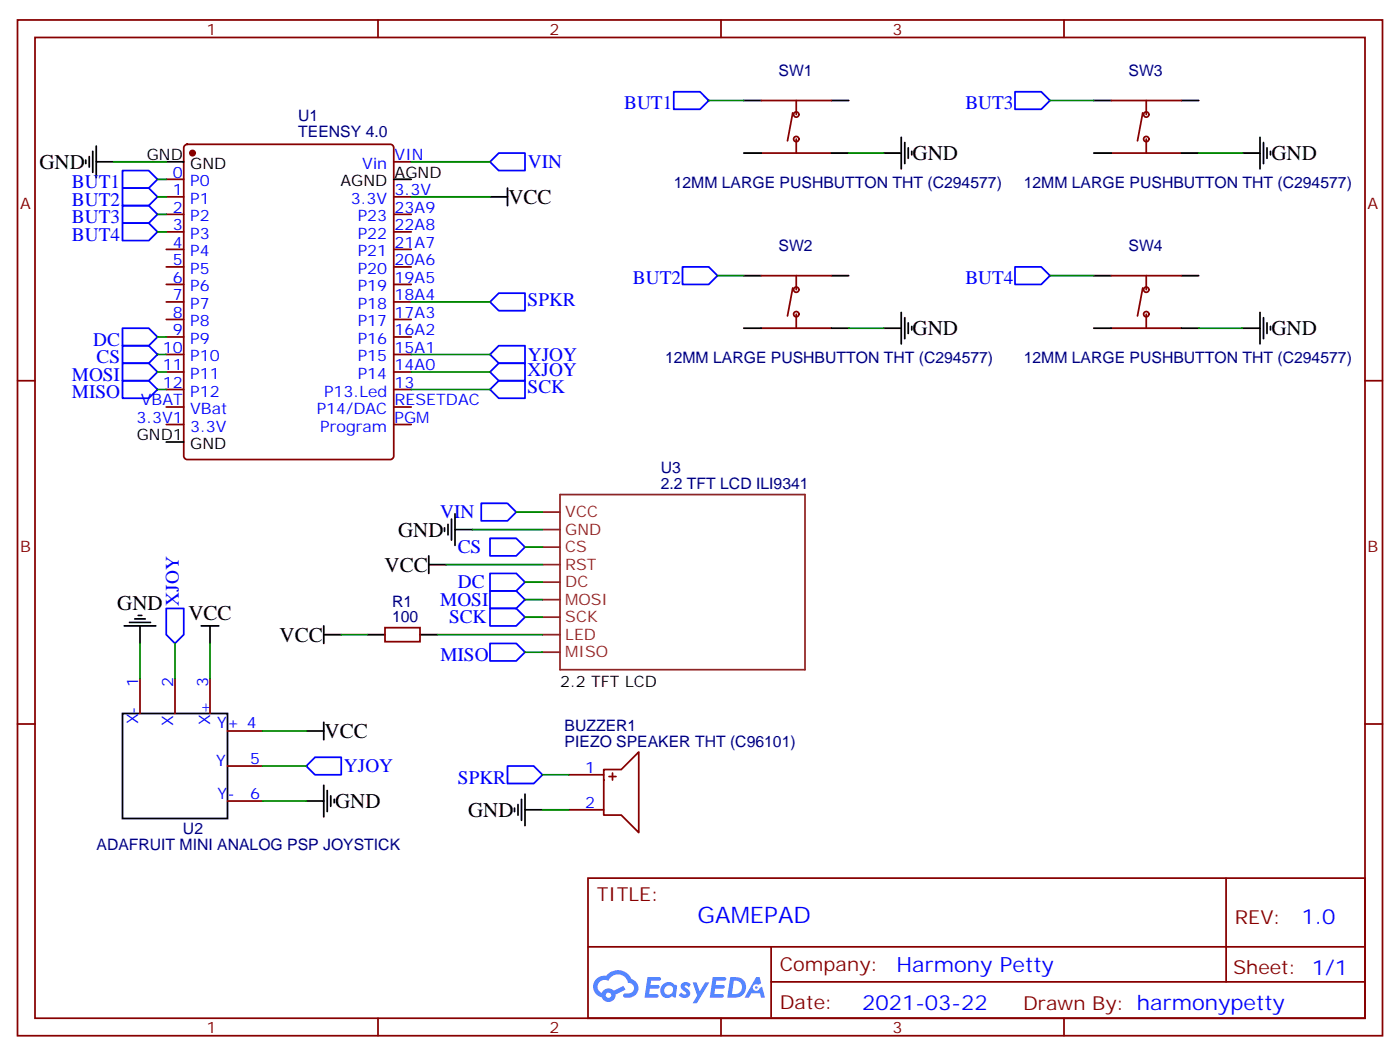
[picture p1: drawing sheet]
<svg xmlns="http://www.w3.org/2000/svg" width="282mm" height="213mm" viewBox="0 0 282 213" stroke-linecap="round" stroke-linejoin="round" font-family="sans-serif">
<g fill="none" stroke="#870000" stroke-width=".35">
<path d="M3.5 4h275.2v204.6h-275.2zM7.1 7.5h268.1v197.6h-268.1zM76.2 4v3.5M145.3 4v3.5M214.5 4v3.5M3.5 76.7h3.6M275.2 76.7h3.5M3.5 145.8h3.6M275.2 145.8h3.5M118.5 176.9h156.7v28.2h-156.7zM247.2 176.9v20.9M118.6 190.7h156.4"/>
<path d="M155.4 197.8h119.6M155.4 190.7v14.1M76.2 205.1v3.5M145.3 205.1v3.5M214.5 205.1v3.5"/>
</g>
<g fill="#5487ff">
<path d="M137.5 198.1a1.22 1.22 0 0 1 1.7 .2l-.3 .6a.47 .47 0 0 0-.4-.4 .47 .47 0 0 0-.5 .2l.1 .1a1.55 1.55 0 0 1 1 1.5 1.34 1.34 0 0 1-2.3 .2l.5-.6 .7 .4a.29 .29 0 0 0 .4-.2 .29 .29 0 0 0-.3-.3 1.04 1.04 0 0 1-.6-1.7z"/>
<path d="M130.5 196.8h2.1a.43 .43 0 0 1 .5 .1 .43 .43 0 0 1 .1 .5l-.3 .1h-1.6l-.2 .9h1.6a.37 .37 0 0 1 .3 .4 .37 .37 0 0 1-.4 .3h-1.6l-.1 1.1h1.2a.43 .43 0 0 1 .5 .1 .43 .43 0 0 1 .1 .5l-.3 .2h-2.5z"/>
<path d="M143.7 196.8h2.1a.43 .43 0 0 1 .5 .1 .43 .43 0 0 1 .1 .5l-.4 .1h-1.6l-.1 .9h1.5a.37 .37 0 0 1 .3 .4 .37 .37 0 0 1-.4 .3h-1.5l-.2 1.1h1.3a.43 .43 0 0 1 .5 .1 .43 .43 0 0 1 .1 .5l-.4 .2h-2.4z"/>
<path d="M152.4 196.8h.7l.3 1.3-.6 .3a.69 .69 0 0 0-1 .3 .69 .69 0 0 0 .5 .9 .69 .69 0 0 0 .8-.6l.5-.2 .6 2.2h-.8l-.2-.9h-1.7l-.5 .9h-.9z"/>
<path d="M139.6 197.9h.8l.6 1.8 1.1-1.8h.9l-2.5 4.2h-.9l.9-1.6z"/>
<path d="M147.2 196.8l-.6 4.2h1.4a2.11 2.11 0 0 0 2.4-2.2 2.11 2.11 0 0 0-2.5-2zM147.9 197.5a1.39 1.39 0 0 1 1.7 1.5 1.39 1.39 0 0 1-1.8 1.2h-.3z"/>
<path d="M133.5 198.4a1.47 1.47 0 0 0-.1 2.1 1.47 1.47 0 0 0 2.1 .1l.7 .4 .3-2.3-.2-.3h-.4a1.49 1.49 0 0 0-2.4 0zM134.2 198.8a.91 .91 0 0 1 1.5 .4 .91 .91 0 0 1-1 1.2 .87 .87 0 0 1-.8-.6 .87 .87 0 0 1 .3-1z"/>
<path d="M120.2 197.2a2.18 2.18 0 0 0 1.1 3.7 1.44 1.44 0 0 0 1.6 .9 1.44 1.44 0 0 0 1.2-1.5l2-1-.4-.7-2 1a1.47 1.47 0 0 0-2.4 .4 1.39 1.39 0 0 1-.6-1.9 1.39 1.39 0 0 1 2-.5 2.08 2.08 0 0 1 2.1-1.3 2.08 2.08 0 0 1 1.8 1.7 1.07 1.07 0 0 1 1.2 1 1.07 1.07 0 0 1-1 1.1h-.7a.43 .43 0 0 0-.5 .4 .43 .43 0 0 0 .4 .5 2 2 0 0 0 2.4-1 2 2 0 0 0-.6-2.6l-.5-.2a2.98 2.98 0 0 0-5.1-.6h-1zM122.1 200.5a.55 .55 0 0 1 1.1 0 .55 .55 0 0 1-1.1 0z"/>
<circle cx="152.5" cy="198.9" r=".26"/>
</g>
<g fill="none" stroke="#870000" stroke-width=".35">
<path d="M33.5 36.1h3.5M33.5 39.7h3.5M37.3 29.3l.4-.2h41a.71 .71 0 0 1 .7 .7v62.1a.76 .76 0 0 1-.7 .7h-41a.76 .76 0 0 1-.7-.7v-62.1zM79.4 39.7h3.5M79.4 32.6h3.5M153.5 20.2h14.1M153.5 30.8h14.1M159.8 22.7l-1.1 5.7M160.5 20.2v2.9M160.5 28v2.8M224 20.2h14.1M224 30.8h14.1"/>
<path d="M230.4 22.7l-1.1 5.7M231.1 20.2v2.9M231.1 28v2.8M33.5 43.2h3.5M33.5 46.7h3.5M33.5 50.2h3.5M33.5 53.8h3.5M33.5 57.3h3.5M79.4 43.2h3.5M79.4 46.7h3.5M79.4 50.2h3.5M79.4 53.8h3.5"/>
<path d="M79.4 57.3h3.5M153.5 55.5h14.1M159.8 58l-1.1 5.6M160.5 55.5v2.8M224 55.5h14.1M230.4 58l-1.1 5.6M231.1 55.5v2.8M33.5 60.8h3.5M33.5 64.3h3.5M33.5 67.9h3.5M33.5 71.4h3.5M33.5 74.9h3.5"/>
<path d="M33.5 78.5h3.5M79.4 60.8h3.5M79.4 64.3h3.5M79.4 67.9h3.5M79.4 71.4h3.5M79.4 74.9h3.5M79.4 78.5h3.5M153.5 66.1h14.1M160.5 63.3v2.8M224 66.1h14.1M231.1 63.3v2.8M33.5 82h3.5"/>
<path d="M33.5 85.5h3.5M79.4 82h3.5M79.4 85.5h3.5M28.2 136.7v7M35.3 136.7v7M42.3 136.7v7M77.6 126.4h7.1v2.9h-7.1zM45.9 147.2h7M45.9 154.3h7M114.7 156.1h7M121.7 155h3.5l3.6-3.5v16.2l-3.6-3.5h-3.5zM122.8 156.4h1.4"/>
<path d="M123.5 155.7v1.4M45.9 161.4h7M114.7 163.1h7"/>
<circle cx="160.5" cy="28" r=".53"/>
<circle cx="160.5" cy="23.1" r=".53"/>
<circle cx="231.1" cy="28" r=".53"/>
<circle cx="231.1" cy="23.1" r=".53"/>
<circle cx="160.5" cy="58.3" r=".53"/>
<circle cx="231.1" cy="58.3" r=".53"/>
<circle cx="160.5" cy="63.3" r=".53"/>
<circle cx="231.1" cy="63.3" r=".53"/>
</g>
<circle cx="38.8" cy="30.8" r=".53" fill="#870000" stroke="#870000" stroke-width=".35"/>
<g fill="none" stroke="#000" stroke-width=".35">
<path d="M17.3 32.2v.7M18 31.5v2.2M18.7 30.5v4.2M19.4 32.6h3.5M19.4 29.4v6.4M33.5 32.6h3.5M79.4 36.1h3.5M98.8 39.7h3.5M102.3 37.9v3.5M149.9 20.2h3.6M149.9 30.8h3.6M167.6 20.2h3.5"/>
<path d="M167.6 30.8h3.5M178.2 30.8h3.5M181.7 27.7v6.3M182.4 28.7v4.2M183.1 29.8v2.1M183.8 30.5v.7M220.5 20.2h3.5M220.5 30.8h3.5M238.1 20.2h3.6M238.1 30.8h3.6M250.5 30.8h3.5M254 27.7v6.3"/>
<path d="M254.7 28.7v4.2M255.4 29.8v2.1M256.1 30.5v.7M149.9 55.5h3.6M167.6 55.5h3.5M220.5 55.5h3.5M238.1 55.5h3.6M149.9 66.1h3.6M167.6 66.1h3.5M178.2 66.1h3.5M181.7 62.9v6.4M182.4 64v4.2"/>
<path d="M183.1 65.1v2.1M183.8 65.8v.7M220.5 66.1h3.5M238.1 66.1h3.6M250.5 66.1h3.5M254 62.9v6.4M254.7 64v4.2M255.4 65.1v2.1M256.1 65.8v.7M33.5 89h3.5M86.4 113.7h3.6M86.4 112v3.5"/>
<path d="M89.6 106.3v.7M90.3 105.6v2.1M91 104.6v4.2M91.7 106.7h3.5M91.7 103.5v6.4M25 126.1h6.4M26.1 125.4h4.2M27.2 124.7h2.1M27.9 124h.7M28.2 126.1v3.5M40.6 126.1h3.5M42.3 126.1v3.5"/>
<path d="M65.3 126.1v3.5M65.3 127.8h3.5M74.1 127.8h3.5M84.7 127.8h3.5M24.7 143.7h21.2v21.2h-21.2zM61.7 147.2h3.6M65.3 145.5v3.5M65.3 158.2v6.3M66 159.2v4.3M105.8 159.9v6.4M61.7 161.4h3.6M66.7 160.3v2.1"/>
<path d="M67.4 161v.7M103.7 162.8v.7M104.4 162.1v2.1M105.1 161v4.2M105.8 163.1h3.6"/>
</g>
<g fill="none" stroke="#008700" stroke-width=".35">
<path d="M22.9 32.6h10.6M31.7 36.1h1.8M31.7 39.7h1.8M82.9 32.6h15.9M82.9 39.7h15.9M142.9 20.2h7M171.1 30.8h7.1M211.7 20.2h8.8M241.7 30.8h8.8M31.7 43.2h1.8M31.7 46.7h1.8M144.6 55.5h5.3"/>
<path d="M211.7 55.5h8.8M31.7 67.9h1.8M31.7 71.4h1.8M31.7 74.9h1.8M31.7 78.5h1.8M82.9 71.4h15.9M82.9 74.9h15.9M82.9 78.5h15.9M82.9 60.8h15.9M171.1 66.1h7.1M241.7 66.1h8.8M90 113.7h19.4"/>
<path d="M95.2 106.7h14.2M104.1 103.2h5.3M105.8 110.2h3.6M105.8 117.3h3.6M28.2 129.6v7.1M35.3 129.6v7.1M42.3 129.6v7.1M68.8 127.8h5.3M88.2 127.8h21.2M105.8 120.8h3.6M105.8 124.3h3.6M105.8 131.4h3.6"/>
<path d="M52.9 147.2h8.8M52.9 154.3h8.8M109.4 156.1h5.3M52.9 161.4h8.8M109.4 163.1h5.3"/>
</g>
<g fill="none" stroke="#00f" stroke-width=".35">
<path d="M135.8 18.5h5.3l1.8 1.7-1.8 1.8h-5.3zM204.6 18.5h5.3l1.8 1.7-1.8 1.8h-5.3zM24.7 34.4h5.3l1.7 1.7-1.7 1.8h-5.3zM24.7 37.9h5.3l1.7 1.8-1.7 1.7h-5.3zM98.8 32.6l1.7-1.8h5.3v3.6h-5.3zM24.7 41.4h5.3l1.7 1.8-1.7 1.7h-5.3zM24.7 44.9h5.3l1.7 1.8-1.7 1.8h-5.3zM137.6 53.8h5.3l1.7 1.7-1.7 1.8h-5.3zM204.6 53.8h5.3l1.8 1.7-1.8 1.8h-5.3zM24.7 66.1h5.3l1.7 1.8-1.7 1.7h-5.3zM24.7 69.6h5.3l1.7 1.8-1.7 1.8h-5.3zM24.7 73.2h5.3l1.7 1.7-1.7 1.8h-5.3z"/>
<path d="M24.7 76.7h5.3l1.7 1.8-1.7 1.7h-5.3zM98.8 60.8l1.7-1.7h5.3v3.5h-5.3zM98.8 74.9l1.7-1.7h5.3v3.5h-5.3zM98.8 78.5l1.7-1.8h5.3v3.5h-5.3zM100.5 69.6h5.3v3.6h-5.3l-1.7-1.8zM97 101.4h5.3l1.8 1.8-1.8 1.7h-5.3zM98.8 108.4h5.3l1.7 1.8-1.7 1.8h-5.3zM98.8 115.5h5.3l1.7 1.8-1.7 1.7h-5.3zM98.8 119h5.3l1.7 1.8-1.7 1.8h-5.3zM33.5 122.6h3.5v5.2l-1.7 1.8-1.8-1.8zM98.8 122.6h5.3l1.7 1.7-1.7 1.8h-5.3zM98.8 129.6h5.3l1.7 1.8-1.7 1.7h-5.3z"/>
<path d="M61.7 154.3l1.8-1.8h5.3v3.6h-5.3zM102.3 154.3h5.3l1.8 1.8-1.8 1.7h-5.3z"/>
</g>
<path d="M112.9 99.6h49.4v35.3h-49.4zM109.4 117.3h3.5M109.4 113.7h3.5M109.4 110.2h3.5M109.4 106.7h3.5M109.4 103.2h3.5M109.4 131.4h3.5M109.4 127.8h3.5M109.4 124.3h3.5M109.4 120.8h3.5" fill="none" stroke="#8c2424" stroke-width=".35"/>
<text font-size="4.6" fill="#00f" x="140.6" y="185.9">GAMEPAD</text>
<g font-size="4.2">
<text x="7.9" y="34">GND</text>
<text x="184" y="32.3">GND</text>
<text x="256.3" y="32.3">GND</text>
<text x="102.5" y="41.1">VCC</text>
<text x="184" y="67.5">GND</text>
<text x="256.3" y="67.5">GND</text>
<text x="80.3" y="108.1">GND</text>
<text x="77.5" y="115.2">VCC</text>
<text x="23.6" y="122.8">GND</text>
<text x="38" y="125">VCC</text>
<text x="56.3" y="129.3">VCC</text>
<text x="65.4" y="148.7">VCC</text>
<text x="67.6" y="162.8">GND</text>
<text x="94.4" y="164.6">GND</text>
</g>
<g font-size="4.2" fill="#00f">
<text x="262.3" y="186.1">1.0</text>
<text x="180.7" y="195.7">Harmony Petty</text>
<text x="173.8" y="203.5">2021-03-22</text>
</g>
<g font-size="3.9" fill="#00f">
<text x="125.8" y="22">BUT1</text>
<text x="194.6" y="22">BUT3</text>
<text x="106.4" y="33.9">VIN</text>
<text x="14.5" y="37.9">BUT1</text>
<text x="14.5" y="41.4">BUT2</text>
<text x="14.5" y="44.9">BUT3</text>
<text x="14.5" y="48.5">BUT4</text>
<text x="127.6" y="57.3">BUT2</text>
<text x="194.6" y="57.3">BUT4</text>
<text x="106.4" y="61.6">SPKR</text>
<text x="18.8" y="69.6">DC</text>
<text x="14.5" y="76.7">MOSI</text>
<text x="19.5" y="73.2">CS</text>
<text x="106.4" y="75.7">XJOY</text>
<text x="106.4" y="72.7">YJOY</text>
<text x="14.5" y="80.2">MISO</text>
<text x="106.4" y="79.2">SCK</text>
<text x="88.8" y="104.4">VIN</text>
<text x="92.3" y="111.5">CS</text>
<text x="92.3" y="118.5">DC</text>
<text x="36.1" y="122" transform="rotate(-90 36.1 122)">XJOY</text>
<text x="88.8" y="122.1">MOSI</text>
<text x="90.5" y="125.6">SCK</text>
<text x="88.8" y="133.1">MISO</text>
<text x="69.3" y="155.6">YJOY</text>
<text x="92.3" y="157.8">SPKR</text>
</g>
<g font-size="3.9" fill="#800">
<text x="120.3" y="181.5">TITLE:</text>
<text x="248.9" y="186.1">REV:</text>
<text x="157.2" y="195.7">Company:</text>
<text x="248.6" y="196.3">Sheet: 1/1</text>
<text x="157.2" y="203.3">Date:</text>
<text x="206.2" y="203.4">Drawn By: harmonypetty</text>
</g>
<g font-size="3.2" fill="#800">
<text x="41.6" y="7">1</text>
<text x="110.8" y="7">2</text>
<text x="179.9" y="7">3</text>
<text x="4.1" y="42.1">A</text>
<text x="275.7" y="42.1">A</text>
<text x="4.1" y="111.3">B</text>
<text x="275.7" y="111.3">B</text>
<text x="41.6" y="208.1">1</text>
<text x="110.8" y="208.1">2</text>
<text x="179.9" y="208.1">3</text>
</g>
<g font-size="3.2" fill="#000080">
<text x="156.9" y="15.3">SW1</text>
<text x="227.5" y="15.3">SW3</text>
<text x="60.1" y="27.7">TEENSY 4.0</text>
<text x="60.1" y="24.3">U1</text>
<text x="135.8" y="37.9">12MM LARGE PUSHBUTTON THT (C294577)</text>
<text x="206.4" y="37.9">12MM LARGE PUSHBUTTON THT (C294577)</text>
<text x="156.9" y="50.6">SW2</text>
<text x="227.5" y="50.6">SW4</text>
<text x="134.1" y="73.2">12MM LARGE PUSHBUTTON THT (C294577)</text>
<text x="206.4" y="73.2">12MM LARGE PUSHBUTTON THT (C294577)</text>
<text x="133.2" y="95.2">U3</text>
<text x="133.2" y="98.6">2.2 TFT LCD ILI9341</text>
<text x="79" y="125.4">100</text>
<text x="79" y="122.2">R1</text>
<text x="113.8" y="147.3">BUZZER1</text>
<text x="113.8" y="150.4">PIEZO SPEAKER THT (C96101)</text>
<text x="19.5" y="171.3">ADAFRUIT MINI ANALOG PSP JOYSTICK</text>
<text x="36.9" y="168">U2</text>
</g>
<g font-size="3.2">
<text x="29.6" y="32.2">GND</text>
<text x="38.3" y="34">GND</text>
<text x="79.6" y="35.8">AGND</text>
<text x="68.6" y="37.5">AGND</text>
<text x="27.6" y="88.7">GND1</text>
<text x="38.3" y="90.5">GND</text>
<text x="112.9" y="138.4">2.2 TFT LCD</text>
</g>
<g font-size="3.2" fill="#00f">
<text x="34.8" y="35.8">0</text>
<text x="73" y="34">Vin</text>
<text x="79.6" y="32.2">VIN</text>
<text x="34.8" y="39.3">1</text>
<text x="38.3" y="37.5">P0</text>
<text x="38.3" y="41.1">P1</text>
<text x="70.7" y="41.1">3.3V</text>
<text x="79.6" y="39.3">3.3V</text>
<text x="34.8" y="42.8">2</text>
<text x="34.8" y="46.4">3</text>
<text x="38.3" y="44.6">P2</text>
<text x="72.1" y="44.6">P23</text>
<text x="79.6" y="46.4">22A8</text>
<text x="79.6" y="42.8">23A9</text>
<text x="34.8" y="49.9">4</text>
<text x="34.8" y="53.4">5</text>
<text x="38.3" y="48.1">P3</text>
<text x="38.3" y="51.6">P4</text>
<text x="72.1" y="51.6">P21</text>
<text x="72.1" y="48.1">P22</text>
<text x="79.6" y="53.4">20A6</text>
<text x="79.6" y="49.9">21A7</text>
<text x="34.8" y="56.9">6</text>
<text x="38.3" y="55.2">P5</text>
<text x="38.3" y="58.7">P6</text>
<text x="72.1" y="58.7">P19</text>
<text x="72.1" y="55.2">P20</text>
<text x="79.6" y="56.9">19A5</text>
<text x="34.8" y="60.5">7</text>
<text x="34.8" y="64">8</text>
<text x="38.3" y="62.2">P7</text>
<text x="38.3" y="65.8">P8</text>
<text x="72.1" y="65.8">P17</text>
<text x="72.1" y="62.2">P18</text>
<text x="79.6" y="64">17A3</text>
<text x="79.6" y="60.5">18A4</text>
<text x="32.8" y="71">10</text>
<text x="34.8" y="67.5">9</text>
<text x="38.3" y="69.3">P9</text>
<text x="72.1" y="69.3">P16</text>
<text x="79.6" y="71">15A1</text>
<text x="79.6" y="67.5">16A2</text>
<text x="32.8" y="74.6">11</text>
<text x="38.3" y="72.8">P10</text>
<text x="38.3" y="76.3">P11</text>
<text x="72.1" y="76.3">P14</text>
<text x="72.1" y="72.8">P15</text>
<text x="79.6" y="74.6">14A0</text>
<text x="28.4" y="81.6">VBAT</text>
<text x="32.8" y="78.1">12</text>
<text x="38.3" y="79.9">P12</text>
<text x="38.3" y="83.4">VBat</text>
<text x="63.9" y="83.4">P14/DAC</text>
<text x="65.3" y="79.9">P13.Led</text>
<text x="79.6" y="81.6">RESETDAC</text>
<text x="79.6" y="78.1">13</text>
<text x="27.5" y="85.2">3.3V1</text>
<text x="38.3" y="86.9">3.3V</text>
<text x="64.6" y="86.9">Program</text>
<text x="79.6" y="85.2">PGM</text>
<text x="27.9" y="138.4" transform="rotate(-90 27.9 138.4)">1</text>
<text x="34.9" y="138.4" transform="rotate(-90 34.9 138.4)">2</text>
<text x="42" y="138.4" transform="rotate(-90 42 138.4)">3</text>
<text x="27.9" y="145.9" transform="rotate(-90 27.9 145.9)">X-</text>
<text x="34.9" y="146.3" transform="rotate(-90 34.9 146.3)">X</text>
<text x="42.3" y="146" transform="rotate(-90 42.3 146)">X+</text>
<text x="43.8" y="146.5">Y+ 4</text>
<text x="43.6" y="154.3">Y</text>
<text x="50.4" y="154">5</text>
<text x="117.9" y="155.7">1</text>
<text x="43.9" y="161">Y-</text>
<text x="50.4" y="161">6</text>
<text x="117.9" y="162.8">2</text>
</g>
<g font-size="3.2" fill="#8d2323">
<text x="113.9" y="107.7">GND</text>
<text x="113.9" y="104.2">VCC</text>
<text x="113.9" y="111.3">CS</text>
<text x="113.9" y="118.3">DC</text>
<text x="113.9" y="114.8">RST</text>
<text x="113.9" y="125.4">SCK</text>
<text x="113.9" y="121.8">MOSI</text>
<text x="113.9" y="128.9">LED</text>
<text x="113.9" y="132.4">MISO</text>
</g>
</svg>
